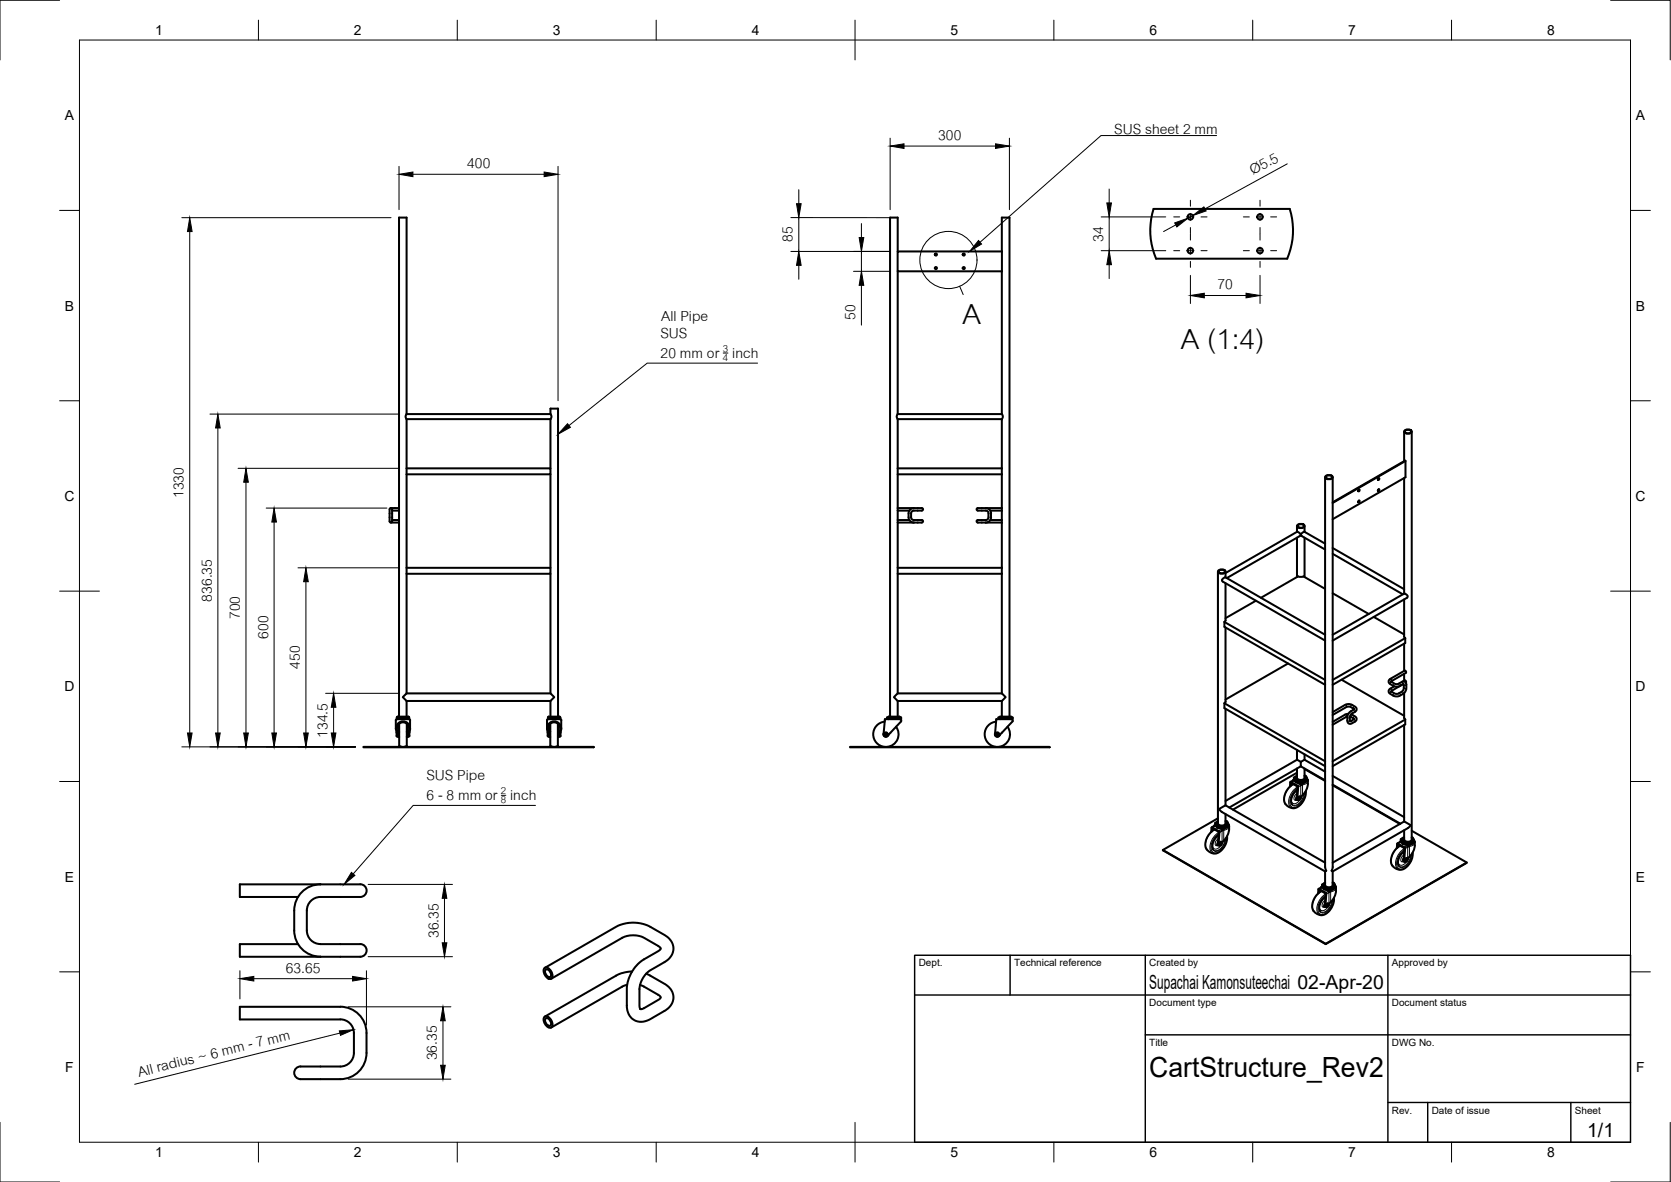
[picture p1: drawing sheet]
<svg xmlns="http://www.w3.org/2000/svg" width="420mm" height="297mm" viewBox="0 0 420 297" stroke-linecap="round" stroke-linejoin="round" font-family="sans-serif">
<!-- layer: Visible -->
<g fill="none" stroke="#000" stroke-width=".51">
<path d="M290 52.5h34.3a18 18 0 0 1-.6 12.5h-33a18 18 0 0 1-.7-12.5zM225.7 63.2h26.2v5h-26.2zM225.7 63.2v-8.5h-1.9v125.4M225.7 68.2v35.9M251.9 63.2v-8.5h1.9v125.4M251.9 68.2v35.9M102.2 104.1v-49.4h-1.9v125.4M102.2 104.1l-.2 .5 .2 .7M102.2 117.7h36.2v1.5h-36.2M102.2 105.3v69M102.2 104.1h36.2M102.2 105.3h36.2"/>
<path d="M138.4 104.1l.3 .5-.3 .7M138.4 104.1v-1.4h1.9v77.4M138.4 105.3v12.4M138.4 119.2v23.5M225.7 104.1l-.2 .5 .2 .7M225.7 104.1h26.2M225.7 105.3h26.2M225.7 105.3v22.4M225.7 119.2h26.2M225.7 117.7h26.2M251.9 104.1l.3 .5-.3 .7M251.9 105.3v22.4"/>
<path d="M333.2 119.9v98M333.3 119.7l.8-.3a.69 .69 0 0 1 .9 .7l-.9 .3a.69 .69 0 0 1-.8-.7zM333.4 119.7a.82 .82 0 0 1 .9-.3 .82 .82 0 0 1 .6 .7 .82 .82 0 0 1-.9 .3 .82 .82 0 0 1-.6-.7zM335.1 119.9v98l-.3 .9 .3 .2M353.1 108.5v7.4M353.1 108.3l.9-.4a.69 .69 0 0 1 .9 .8l-.9 .3a.69 .69 0 0 1-.9-.7zM353.3 115.8h.1M353.3 115.8l-18.2 10.4M353.3 108.3a.82 .82 0 0 1 .8-.3 .82 .82 0 0 1 .7 .6 .82 .82 0 0 1-.9 .3 .82 .82 0 0 1-.6-.6zM353.4 115.8v4.1l-18.3 10.6M353.4 115.9l-18.3 10.5M355 108.5v102.5"/>
<path d="M98.3 131.3h2M98.3 127.7h2M98.6 130.7h1.7M98.6 128v3M98.6 128.3h1.7M98.6 128a.37 .37 0 0 0-.5-.3 .37 .37 0 0 0-.1 .6v2a.67 .67 0 0 0 .5 1l.1-.3M225.7 130.7v.6M225.7 127.7h5.3a.68 .68 0 0 1 1 .5l-.2 .1h-2a.69 .69 0 0 0-.7 .7v1a.69 .69 0 0 0 .7 .7h1.2a.68 .68 0 0 1 1 .5l-.2 .1h-6.1M225.7 127.7v.6M225.7 128.3h2.9M225.7 128.3v2.4M225.7 131.3v43"/>
<path d="M225.7 130.7h2.9M229.8 127.7a1.32 1.32 0 0 0-1.3 1.3 1.8 1.8 0 0 0 .9 2.3h.4M245.9 131.3h6M245.9 128.3h2a.65 .65 0 0 1 .6 .7l.1 1a.69 .69 0 0 1-.7 .7h-2M245.9 127.7h6M245.9 130.7l-.3 .3 .3 .3M245.9 127.7l-.3 .3 .3 .3M247.9 127.7a1.29 1.29 0 0 1 1.3 1.3 1.76 1.76 0 0 1-.9 2.3h-.4M249 128.3h2.9M249 130.7h2.9M251.9 130.7v.6M251.9 127.7v.6"/>
<path d="M251.9 128.3v2.4M251.9 131.3v43M326.1 132.2v1.5M326.1 135.1v9.9M326.2 132l.9-.4a.69 .69 0 0 1 .9 .8l-.9 .3a.69 .69 0 0 1-.9-.7zM326.3 132a.82 .82 0 0 1 .9-.3 .82 .82 0 0 1 .6 .7 .82 .82 0 0 1-.8 .3 .82 .82 0 0 1-.7-.7zM328 133.6l-.5 .2a.51 .51 0 0 0-.4 .4 .51 .51 0 0 0 .2 .5l5.9 3.4M328 133.6l5.2 3M328 132.2v1.5M328 135.1v9.9M335.1 139.2l17.6 10.2M335.1 137.7l18 10.4"/>
<path d="M341.7 123l.2 .1-.3 .4zM341.7 125.8l.2 .1-.3 .4zM341.7 123l-.2 .4M341.7 125.8l-.2 .4M346.6 120.2l.2 .1-.3 .3zM346.6 122.9l.2 .2-.3 .3zM346.7 120.2l-.3 .3M346.7 122.9l-.3 .4M353.1 120.1v29.1M102.2 142.7h36.2v1.5h-36.2M138.4 144.2v30.1M225.7 144.2h26.2"/>
<path d="M225.7 142.7h26.2M306.2 143.6v63.3a1.13 1.13 0 0 0 2 0l-.1-2.3M306.3 143.4l.9-.3a.69 .69 0 0 1 .9 .7l-.9 .4a.69 .69 0 0 1-.9-.8zM306.5 143.5a.82 .82 0 0 1 .8-.4 .82 .82 0 0 1 .6 .7 .82 .82 0 0 1-.8 .3 .82 .82 0 0 1-.6-.6zM307.9 156.3v1.2l25.3 14.6M307.9 156.3l25.3 14.6M308.1 157.7l.1 18.6-.3 .4M308.1 146.6l.1 9.3-.3 .4M308.1 144l18.1-10.4 .4 .2a.51 .51 0 0 1 .4 .4 .51 .51 0 0 1-.2 .5l-18.3 10.6M308.1 143.6v1.5M315.8 151l-7.7 4.3M333.2 159.5l-25.1-14.4-.5 .2a.47 .47 0 0 0-.3 .4 .47 .47 0 0 0 .2 .5l25.7 14.8"/>
<path d="M333.2 148l-5.4-3.2-.7 .2-.7-.2-9.3 5.4M335.1 149.1l9 5.2M345.4 155l7.7 4.4M353.1 150.6v9.4l.2 .4M353.1 149.1l.5 .3a.48 .48 0 0 1 .3 .4 .48 .48 0 0 1-.2 .4l-18.6 10.8M353.1 149.1l-18 10.4M102.2 174.3l-.9 .9 .9 1M102.2 176.2v3.9M102.2 176.2h36.2M102.2 174.3h36.2M138.4 174.3l1 .9-1 1M138.4 176.2v3.9"/>
<path d="M225.7 174.3l-.9 .9 .9 1M225.7 176.2h26.2M225.7 174.3h26.2M225.7 176.2v3.9M251.9 174.3l1 .9-1 1M251.9 176.2v3.9M307.9 176.7v1.3l25.3 14.5M307.9 176.7l25.3 14.6M308.1 178.1v24.3l25.1 14.4M323.9 166.7l-15.8 9.1M335.1 179l3.1-1.9a1.88 1.88 0 0 1 1.8 0l.7 .5a.73 .73 0 0 1 .4 .6 .73 .73 0 0 1-.4 .7l-1 .6-.2 .4v1.4l1-.6-1.1-.6M337.3 170.8l15.8 9.1"/>
<path d="M339 179.4l-.8 .2-3.1 1.8M339.7 179.5l1 .5a.73 .73 0 0 1 .4 .7 .73 .73 0 0 1-.4 .7l-.8 .4-.6 .1a.72 .72 0 0 1-.5-.8v-.8a1.95 1.95 0 0 1 .8-1.5l.9-.6-.9-.5-.7-.1-3.8 2.1M353.1 174.2v6.2l.2 .4M353.1 161.8v6.8M353.1 169.3v1.8M353.2 168.5l-3.6 2.1a.73 .73 0 0 0-.5 .7 .73 .73 0 0 0 .5 .6l.7 .4a1.88 1.88 0 0 0 1.7 0l1-.3v1l-.5 .8-.8 .5-.7 .1-1.2-.6 3-1.9M353.2 171l-.6 .3M353.2 171l.3 .2v.3M353.2 168.5l.3 .2v.4M353.3 160.4v1.2l-18.2 10.5M353.3 160.4l-18.2 10.5M353.5 171.5h.1"/>
<path d="M353.5 169.1l-3.7 2.2 1.2 .6 .7-.1 .7-.4a.75 .75 0 0 1 .8 0 .75 .75 0 0 1 .4 .7v.8a1.74 1.74 0 0 1-.9 1.5l-.7 .4a1.88 1.88 0 0 1-1.7 0l-.7-.4a.73 .73 0 0 1-.5-.7 .73 .73 0 0 1 .5-.7l1-.5M91.4 187.7l57.9 .1zM99.8 184.1l-.1 .3a.38 .38 0 0 0 .2 .6M99.8 180.3h3.1v.2h-1.6v-.2M99.8 180.3v.2h1.5M99.8 180.5l.2 .2M99.9 184.7a2.24 2.24 0 0 1 1.2-3.4 2.13 2.13 0 0 1 1.8 3.1v.6M100 180.1h2.7M100 180.1l-.2 .2M100.2 184.3v.8h-.3v-.4M100.2 184.2h.1M100.2 184.9h.1"/>
<path d="M100.2 182.1v2.2M100.2 184.3a1.63 1.63 0 0 1 0-2.3 1.63 1.63 0 0 1 2.3 0 1.63 1.63 0 0 1 0 2.3M100.4 181.9v5.5l.1 .2M100.4 183.9h-.2v1.3h.2M100.5 187.6l.5 .1M102.3 183.9h.1v1.3h-.1M102.3 181.9v4.8a.63 .63 0 0 1 0 .7 .63 .63 0 0 1-.6 .3M102.4 184.2h.1M102.4 184.9h.1M102.5 182.1v2.2M102.7 180.1l.2 .2M102.7 185h.2"/>
<path d="M102.9 184.1l-.2 1h-.2v-.8M102.9 180.5l-.2 .2M102.9 184.1h.1M103 185h-.1M103.1 181v2.2M103.1 181a.96 .96 0 0 0-1.1-.3h-1.4a.9 .9 0 0 0-1.1 .3v2.2M137.5 183.2v-2.2a.9 .9 0 0 1 1.2-.3h1.3a.96 .96 0 0 1 1.1 .3v2.2M137.7 184.1v.9h.2M137.8 180.3l.2-.2h2.7l.2 .2M137.8 180.3h3.1M137.8 180.3v.2h1.5M137.8 180.5l.2 .2"/>
<path d="M138.2 184.3v.8h-.3v-.4a2.59 2.59 0 0 1 .3-3 1.9 1.9 0 0 1 2.5 .2 1.9 1.9 0 0 1 .1 2.6l-.1 .6h-.2v-.8M138.2 182.1v2.2M138.2 184.2h.1M138.2 184.9h.1M138.2 184.3a1.63 1.63 0 0 1 0-2.3 1.63 1.63 0 0 1 2.3 0 1.63 1.63 0 0 1 0 2.3M138.4 181.9v5.5M138.4 183.9h-.2v1.3h.2M138.4 187.4l.6 .3M139.3 180.3v.2h1.6M140.3 183.9h.1v1.3h-.1M140.3 181.9v4.8a.63 .63 0 0 1 0 .7 .63 .63 0 0 1-.6 .3M140.4 184.2h.1"/>
<path d="M140.4 184.9h.1M140.5 182.1v2.2M140.9 180.3v.2M140.9 180.5l-.2 .2M140.9 184.1v.3a.38 .38 0 0 1-.2 .6M213.7 187.7l50.2 .1zM222.2 184.2a.62 .62 0 0 0 .3 .9 .62 .62 0 0 0 .8-.4M222.4 181.4a3.2 3.2 0 0 0-2.8 3.1 3.2 3.2 0 0 0 2.8 3.2M222.5 180.7h2.9a.98 .98 0 0 1 1.2 .3v.3l-3.2 3.4a.69 .69 0 0 1-1.1 .2l-.1-.4zM223.3 180.3l.2-.2h2.6l.3 .2M223.3 180.5l.2 .2M223.9 180.5h1.8"/>
<path d="M223.9 180.3v.2M225.3 182.6a3.2 3.2 0 0 1-2.2 5.1M225.7 180.3v.2h.9v-.2h-3.6v.2h.9M226.4 180.5l-.2 .2M250.2 184.2a.62 .62 0 0 0 .3 .9 .62 .62 0 0 0 .9-.4M250.5 181.4a3.2 3.2 0 0 0-2.9 3.1 3.2 3.2 0 0 0 2.8 3.2M251.3 180.5l.2 .2M251.9 180.5h1.8M251.9 180.3v.2M253.3 182.6a3.2 3.2 0 0 1-2.2 5.1M253.7 180.3v.2h.9v-.2h-3.6v.2h.9M254.2 180.1h-2.7l-.2 .2"/>
<path d="M254.2 180.1l.2 .2M254.4 180.7h-3.9l-.3 3.8 .3 .6a1.38 1.38 0 0 0 1.4-1l2.7-2.8v-.3M254.4 180.7l.2 .3M254.4 180.5l-.2 .2M324.4 197.7l.1-1.2 1.9 1.1-.2 3.2v.2l.3 .1M324.6 196.7l-.1 .8M324.6 196.7l1.6 1M325.2 197.1a3.8 3.8 0 0 0-1.9 5.1 2.54 2.54 0 0 0 4.3-.8l.6-1.3 .1-1.3M325.3 195.4l.5 1.2M325.4 195.8l-.9 .7M325.5 196l-.3 .1M325.5 196.1l.1 .2"/>
<path d="M325.7 195.2l-.4 .2 .5 1 .9 .1M325.8 196.4v.2l1.7 .3M326.1 194.9l-.5 .5a.9 .9 0 0 0 1.1 1.2M326.1 196.7l1.2 .1M326.1 193.1v2.4a1.13 1.13 0 0 0 1.9 0M326.1 194.2l-16.1 9.3M326.1 190.9l-18 10.4M326.1 188.5v2.4M326.1 195.2a.65 .65 0 0 0-.1 .8 .65 .65 0 0 0 .8 .3 1.18 1.18 0 0 0 1.5-.7M326.1 190.9l1 .6M326.2 198.5l-.1 .1a3 3 0 0 0-1.2 3.5M326.2 197.7l-.2 3 .3 .4"/>
<path d="M327.1 191.5v1.1M327.1 192.6l-18 10.3M327.1 192.6l6.1 3.5M327.1 192.6h.1M327.5 196.7v.2M328 193.3l5.2 2.9M328 190.9l5.2 3M328 189.6v1.3M328 193.1v2.4M328 190.9l-.9 .6M328 195.2l.3 .4M328.4 196.4l-.7 .4"/>
<path d="M328.5 195.3l-.2-.3-.3-.1 .5 .5a.75 .75 0 0 1-.6 1.1l-1.2 .1M328.6 195.5l.2 .4-1.3 .8-.8-.2M328.7 195.9l.1 1M328.8 195.9v.3l-1.3 .7M328.9 196.9a6.2 6.2 0 0 1-1.9 3.5M335.1 197.3l16.9 9.8M335.1 195l18 10.3M335.1 197.2l17 9.8M338.8 180.1l-3.7 2M353.1 182.2v24.2M353.3 180.8v1.2l-18.2 10.5M353.3 180.8l-18.2 10.5"/>
<path d="M292.4 213.6l40.9 23.6M304.7 208.9l.1-.8 1.6 .9-.2 3.1M304.8 207.9l1.7 1M304.8 207.9l-.2 .1-.1 1.1M305.4 208.5a3.9 3.9 0 0 0-2 5l.1 .1a2.5 2.5 0 0 0 4.3-.7l.6-1.3 .1-1.4M305.5 206.8l.5 1.2M305.6 207.2l-.9 .7M305.7 207.4l-.3 .1M305.7 207.1l.2 .4 1 .5M305.7 207.4l.2 .3M305.9 206.6l-.4 .2 .5 1 .9 .1M306 207.8v.2l1.7 .3"/>
<path d="M306 207a1.48 1.48 0 0 0 2.5 0M306.2 212.3l.1 .1M306.2 206.4l-.3 .3-.2 .4M306.2 205.6l-13.8 8.1 40.9 23.6 35.5-20.5M306.2 206.6l-.2 .4M306.2 212.1l.2 .3M306.3 211.7l-.1 .5 .2 .2M306.3 208.1l1.2 .1M306.3 212.4l.2 .1M306.4 209.9a3 3 0 0 0-1.3 3.6M306.5 208.8l.1 .4-.2 3v.2l.3 .1M306.8 211.9l.3-.2 .1 .2-.1 .3-.3 .1z"/>
<path d="M306.9 211.8v.2l-.2 .1M307 211.5l-.4 .3v.6M307 211.6l.3 .2-.1 .4-.4 .3-.2-.1M307.3 211.8h.1M307.7 208.1v.2M308.1 206.3l.6 .4 .1 .4M308.1 202.4l-1.6 .9 .7 .7 26 15v3.4a1.13 1.13 0 0 0 1.9 0v-3.4M308.2 206.5l.3 .5M308.2 206.3l.3 .1 .2 .3M308.6 207.8l-.7 .4M308.8 206.9l.2 .5-1.3 .7-.8-.2M308.8 207.1l-.4 .6-1.5 .3"/>
<path d="M308.9 207.3l.2 1.1M309 207.4v.1l-1.3 .8M309 208.3a5.5 5.5 0 0 1-1.7 3.5M326 200.9l.1 .1M326.1 200.3l-.1 .5 .3 .2M326.6 200.5l.3-.1 .1 .1-.1 .3-.3 .2zM326.7 200.4l.1 .3h-.3M326.8 200.2l.2 .1v.4l-.5 .4a.49 .49 0 0 1-.2-.6 .49 .49 0 0 1 .5-.3M333.2 217.9l.3 .9-.3 .2M351.2 213.1l.2-1.1 1.7 .9 .2 .4M351.4 213l.1-.8 1.6 .9M352.1 212.5a3.8 3.8 0 0 0-1.9 5.1 2.52 2.52 0 0 0 4.3-.6l.5-1.3 .2-1.4"/>
<path d="M352.2 210.9l.5 1.2M352.3 211.3l-.9 .7M352.4 211.5l-.3 .1M352.4 211.5l.1 .3M352.6 210.7l-.4 .2 .5 1 .8 .1M352.7 211.9v.2l1.7 .3M352.8 216.4l.2 .1M352.9 215.8l-.1 .5 .3 .2M353 212.1l1.2 .2M353.1 211a1.13 1.13 0 0 0 1.9 0M353.1 210.4h-.2a.78 .78 0 0 0-.4 1l.4 .4 .7 .2M353.1 214l-.4 .2a3 3 0 0 0-1 3.4"/>
<path d="M353.1 208.6v2.4M353.1 206.4l-18 10.4M353.1 210.6l-.4 .5M353.1 206.4l1.6 1-.5 .6-19.1 11M353.1 213.2l-.2 2.9 .3 .4M353.3 216.5a.48 .48 0 0 1-.1-.7 .48 .48 0 0 1 .7-.1l-.1 .7-.3 .1h-.3M353.3 213.2l-.2 3v.3h.3M353.5 216l.3-.2 .1 .2-.2 .3-.3 .1zM353.6 215.9v.2l-.2 .1M354.4 212.2v.2M355 208.8l13.8 8-35.5 20.5M355 210.7a.75 .75 0 0 1-.1 .9 .75 .75 0 0 1-.8 .2 1.19 1.19 0 0 1-1.4-.7"/>
<path d="M355.3 211.8l-.7 .4M355.3 210.8l-.1-.4h-.2l.5 .8M355.5 211l.2 .4-1.3 .8-.9-.2M355.5 211.2l-.4 .6-1.5 .2M355.6 211.3a4.2 4.2 0 0 1-1.5 4.4l-.2 .2M355.7 211.4v.2l-1.3 .8M74.9 225.4h-14.6v-3.2h29.2a2.84 2.84 0 0 1 2.4 .7 1.71 1.71 0 0 1-.1 1.9 1.71 1.71 0 0 1-1.9 .6h-9.3a3.4 3.4 0 0 0-3.4 3.4v5a3.5 3.5 0 0 0 3.4 3.5h8.9a2.84 2.84 0 0 1 2.4 .6 1.71 1.71 0 0 1-.1 2 1.71 1.71 0 0 1-1.9 .5h-29.6v-3.1h14.6M80.6 222.2a6.6 6.6 0 0 0-6.6 6.6v5a6.6 6.6 0 0 0 6.6 6.6M331.5 223.5l-.1 1M331.5 223.5l.2-.1 1.6 .9M331.6 224.4l.1-.8 1.6 .9-.2 3 .3 .5M332.3 224a3.8 3.8 0 0 0-1.9 5 2.53 2.53 0 0 0 4.3-.7l.6-1.4 .1-1.2"/>
<path d="M332.4 222.3l.5 1.2M332.5 222.7l-.9 .7M332.6 222.9l-.3 .1M332.6 222.9l.1 .3M332.8 222.1l-.4 .2 .5 1 .8 .1M332.9 223.3v.2l1.7 .3M333 227.8l.1 .1M333.1 227.2l-.1 .5 .3 .2M333.2 221.8l-.6 .5a.9 .9 0 0 0 1.1 1.1M333.2 223.5l1.2 .2M333.2 222.1a.66 .66 0 0 0-.1 .8 .66 .66 0 0 0 .8 .2 .92 .92 0 0 0 1 0 .92 .92 0 0 0 .3-.9l-.1-.1M333.2 225.4v.1a3 3 0 0 0-1.3 3.5"/>
<path d="M333.3 227.6v.2l.3 .1M333.3 224.3l.2 .3-.2 3.1M333.7 227.3l.3-.1 .1 .2-.1 .3-.3 .1zM333.8 227.3v.2l-.2 .1M333.9 227l.2 .2v.4l-.3 .3h-.4M333.9 227l-.5 .3v.5M334.2 227.3h-.1M334.6 223.6v.2M335.5 223.3l-.7 .4M335.6 222.2l-.2-.4h-.3l.5 .5a.75 .75 0 0 1-.7 1l-1.2 .1M335.7 222.4l.2 .4-1.3 .8-.9-.2M335.8 222.7l.1 1.1"/>
<path d="M335.9 222.8v.2l-1.3 .8M335.9 223.8a5.4 5.4 0 0 1-1.7 3.5M85.6 256.2h-25.3v-3.2h25.3a6.6 6.6 0 0 1 6.6 6.6v5M85.6 256.2a3.4 3.4 0 0 1 3.4 3.4v5M136.9 255.5a1.38 1.38 0 0 1 1.8 1.1 .96 .96 0 0 1 .3 1 .96 .96 0 0 1-.8 .7 2.08 2.08 0 0 1-1.3-2.8zM136.9 243.3a1.38 1.38 0 0 1 1.8 1 .96 .96 0 0 1 .3 1.1 .96 .96 0 0 1-.8 .6 2.08 2.08 0 0 1-1.3-2.7zM137 243.2l17.9-10.3a9.4 9.4 0 0 1 8.6 0l4.1 2.4 .7 .6 .7 1a3.7 3.7 0 0 1-1.9 4.9l-4.2 2.5a6.4 6.4 0 0 0-2.1 4.3v4.2l.3 .8 .8-.2 3.8-2.2 .5-.5-.7-.7-4.6-2.5M137.3 255.9a1.26 1.26 0 0 1 1.1 1.9 1.26 1.26 0 0 1-1.1-1.9zM137.3 243.6a1.26 1.26 0 0 1 1.1 1.9 1.26 1.26 0 0 1-1.1-1.9zM157.7 247.5l-1.1 .4-18 10.3M158.9 244.1a8.9 8.9 0 0 0-4 1.1l-17.9 10.3M162.5 244.7l4.8 2.7 .9 .7 .8 1.1a3.7 3.7 0 0 1-1.9 4.8l-4.5 2.5-1.7 .3-1.3-.4-1.3-1.1-.5-1.3-.2-5.4a9.4 9.4 0 0 1 4.3-7.5l3.7-2.1 .6-.7-.7-.6-4.6-2.4a6.3 6.3 0 0 0-4.5 .4l-17.8 10.3"/>
<path d="M89 264.6a3.4 3.4 0 0 1-3.4 3.4h-10M92.2 264.6a6.6 6.6 0 0 1-6.6 6.6h-9a2.38 2.38 0 0 1-2.5-1.1 1.6 1.6 0 0 1 1.5-2.1"/>
<circle cx="299.3" cy="54.5" r=".69"/>
<circle cx="316.8" cy="54.5" r=".69"/>
<circle cx="235.3" cy="67.4" r=".26"/>
<circle cx="235.3" cy="64" r=".26"/>
<circle cx="242.3" cy="67.4" r=".26"/>
<circle cx="242.3" cy="64" r=".26"/>
<circle cx="299.3" cy="63" r=".69"/>
<circle cx="316.8" cy="63" r=".69"/>
<circle cx="222.7" cy="184.5" r=".48"/>
<circle cx="222.7" cy="184.5" r=".2"/>
<circle cx="222.7" cy="184.5" r=".35"/>
<circle cx="250.8" cy="184.5" r=".48"/>
<circle cx="250.8" cy="184.5" r=".2"/>
<circle cx="250.8" cy="184.5" r=".35"/>
</g>
<!-- layer: Visible Narrow -->
<g fill="none" stroke="#000" stroke-width=".25">
<path d="M338.2 179.6l.4 .2v.3M338.2 177.1l.4 .2v.4M339.6 178.7l.4 .2v.4M340 179.6l-.4 .2v.3M340 177.1l-.4 .2v.4M340.4 178.3l.3 .2v.4M340.7 180l-.3 .2v.4M340.7 177.5l-.3 .2v.4M349.6 173l.3 .2v.4M349.6 170.6l.3 .2v.3M349.9 173.8l-.3 .2v.4M349.9 171.4l-.3 .2v.3"/>
<path d="M350.7 174.2l-.4 .2v.4M350.7 171.8l-.4 .2v.3M351.7 174.2l.4 .2v.4M351.7 171.8l.4 .2v.3M352.4 173.8l.4 .2v.4M352.4 171.4l.4 .2v.3M353 172.9l.3 .2 .3-.2M353 172.1l.3 .2 .3-.2M324.6 196.7h.1M325.3 197.1a4.1 4.1 0 0 0-2.1 4.9M325.4 195.9h.1M325.5 196l-.9 .5"/>
<path d="M325.9 195.2l.2-.2-.3 .2a1.04 1.04 0 0 0 1.5 1.1 .91 .91 0 0 0 1-1.1l-.3-.2a.62 .62 0 0 1 .4 .6 .62 .62 0 0 1-.6 .6 1.36 1.36 0 0 1-2-.8zM326.1 199.4a1.17 1.17 0 0 0-.5 1.7l.5-.1M326.2 198.6l-.4 .2M326.2 198.5a3.2 3.2 0 0 0-1.3 3.8 1.6 1.6 0 0 0 2.3-.8 3.6 3.6 0 0 0 .8-2.2M326.2 198.1a4.1 4.1 0 0 0-1.8 4.2 1.43 1.43 0 0 0 2.5-.1l1-1.3 .3-1.1 .1-.9M326.2 197.8a4.1 4.1 0 0 0-1.8 4.9l.6 .4M326.4 197.8l.7-.4v3M327.2 196.9l.3 .4M327.2 196.9l-.1 .5 .4-.1M327.2 196.9l-1 .5M327.5 197.3v2.5M327.8 199.5a3.1 3.1 0 0 1-2.4 2.9l-.5-.3"/>
<path d="M328.5 196.3l-.5 .4-.8 .2M328.9 196.2a1.27 1.27 0 0 1-1.4 1M338.8 181.1l.3 .2 .3-.2M338.8 180.3l.3 .1 .3-.1M339.6 181.2l.4 .2v.4M340.4 180.8l.3 .2v.4M305.4 208.5a4.1 4.1 0 0 0-2 5M305.5 207.3h.2M305.7 207.4l-.9 .5M306.2 212.1l.2 .1M306.3 211.5l-.3 .5 .2 .3M306.3 210.8a1.17 1.17 0 0 0-.5 1.7l.5-.1"/>
<path d="M306.4 210l-.4 .2M306.4 209.9a3.2 3.2 0 0 0-1.3 3.8 1.6 1.6 0 0 0 2.3-.8 3.6 3.6 0 0 0 .8-2.2M306.4 209.5a4.1 4.1 0 0 0-1.8 4.2 1.43 1.43 0 0 0 2.5-.1l1-1.3 .3-1 .1-1M306.4 209.2a4.1 4.1 0 0 0-1.8 4.9l.6 .4M306.6 209.2l.7-.4v3M306.8 211.8l.3-.1 .1 .2-.4 .5-.1-.2zM307.1 211.6l-.4 .3v.5M307.4 208.3l.3 .3M307.4 208.3l-.1 .5M307.4 208.3l-.9 .6M307.5 211.5l-.2 .5a1.7 1.7 0 0 1-2.1 1.2l-.3-.6v-.5M307.7 208.6v2.6"/>
<path d="M307.7 208.6l-.4 .2M308 210.9a3.1 3.1 0 0 1-2.3 2.9l-.6-.3M308.1 206.3l.5 .6a1.54 1.54 0 0 1-2.7 .1l.3-.6M308.7 207.7l-.5 .4-.8 .2M309.1 207.6a1.27 1.27 0 0 1-1.4 1M326 200.7l.2 .1M326.1 200l-.2 .6 .1 .3M326.6 200.4l.3-.1 .2 .2-.5 .5-.1-.2zM327 200.2l-.5 .3v.5M327.3 200.1l-.2 .5a1.7 1.7 0 0 1-2.1 1.2l-.3-.6v-.5M352.1 212.5a4.1 4.1 0 0 0-2 5M352.2 211.4h.2"/>
<path d="M352.4 211.5l-.9 .5M352.9 216.1l.2 .1M352.9 215.5l-.2 .5 .1 .4M353 214.9a1.17 1.17 0 0 0-.5 1.7l.5-.1M353.1 214.1l-.4 .2M353.1 213.9a3.2 3.2 0 0 0-1.4 3.8 1.6 1.6 0 0 0 2.4-.7 3.6 3.6 0 0 0 .8-2.2M353.1 210.4l-.5 .5a1.54 1.54 0 0 0 2.7 .1l-.3-.5M353.1 213.6a4.1 4.1 0 0 0-1.8 4.2 1.43 1.43 0 0 0 2.5-.1l1-1.4 .3-1v-.9M353.1 213.3a4.1 4.1 0 0 0-1.9 4.9l.7 .4M353.3 213.2l.6-.3v3M353.5 215.9l.3-.1 .1 .2-.4 .5-.2-.2zM353.8 215.7l-.5 .2v.6"/>
<path d="M354 212.4l.4 .3M354 212.4l-.1 .5 .5-.2M354 212.4l-.9 .5M354.2 215.5l-.2 .6a1.7 1.7 0 0 1-2.1 1.2l-.3-.6v-.5M354.4 212.7v2.6M354.7 215a3.1 3.1 0 0 1-2.4 2.9l-.6-.3M355.4 211.8l-.5 .4-.8 .2M355.7 211.7a1.27 1.27 0 0 1-1.3 1M331.7 223.6h.1M332.3 223.9a4.1 4.1 0 0 0-2 5M332.4 222.8h.2M332.6 222.9l-.9 .5"/>
<path d="M333 222l.2-.2-.3 .3a1.04 1.04 0 0 0 1.5 1.1 .91 .91 0 0 0 1-1.1l-.3-.3a.62 .62 0 0 1 .4 .7 .62 .62 0 0 1-.6 .5 1.36 1.36 0 0 1-2.1-.8zM333.1 227.5l.2 .2M333.2 226.9l-.3 .5 .2 .4M333.2 226.3a1.17 1.17 0 0 0-.5 1.7l.5-.1M333.3 225.5l-.4 .2M333.3 225.4a3.2 3.2 0 0 0-1.4 3.8 1.6 1.6 0 0 0 2.4-.8 3.6 3.6 0 0 0 .8-2.2M333.3 225a4.1 4.1 0 0 0-1.8 4.2 1.43 1.43 0 0 0 2.5-.1l1-1.4 .3-1v-.9M333.3 224.7a4.1 4.1 0 0 0-1.9 4.9l.7 .4M333.5 224.6l.7-.3v3M333.7 227.3l.3-.2 .1 .3-.4 .5-.2-.2zM334 227.1l-.5 .3 .1 .5M334.2 223.8l.4 .3"/>
<path d="M334.2 223.8v.5l.4-.2M334.2 223.8l-.9 .5M334.4 227l-.2 .5a1.7 1.7 0 0 1-2.1 1.2l-.3-.6v-.5M334.6 224.1v2.6M334.9 226.4a3.1 3.1 0 0 1-2.4 2.9l-.6-.3M335.6 223.2l-.5 .4-.9 .2M335.9 223.1a1.27 1.27 0 0 1-1.3 1"/>
</g>
<g fill="#000" stroke="#000" stroke-width=".25">
<circle cx="325.4" cy="195.9" r=".11"/>
<circle cx="304.8" cy="208.1" r=".11"/>
<circle cx="305.5" cy="207.3" r=".11"/>
<circle cx="351.5" cy="212.2" r=".11"/>
<circle cx="352.2" cy="211.4" r=".11"/>
<circle cx="332.4" cy="222.8" r=".11"/>
</g>
<!-- layer: Visible -->
<g fill="#000">
<circle cx="324.6" cy="196.7" r=".25"/>
<circle cx="304.8" cy="208.1" r=".25"/>
<circle cx="306.4" cy="209.1" r=".25"/>
<circle cx="353.1" cy="213.2" r=".25"/>
<circle cx="331.7" cy="223.6" r=".25"/>
</g>
<g fill="#000" stroke="#000" stroke-width=".25">
<circle cx="325.2" cy="196.1" r=".24"/>
<circle cx="327.1" cy="197.2" r=".24"/>
<circle cx="305.4" cy="207.5" r=".24"/>
<circle cx="306.2" cy="212.3" r=".24"/>
<circle cx="307.3" cy="208.6" r=".24"/>
<circle cx="326" cy="200.9" r=".24"/>
<circle cx="352.1" cy="211.6" r=".24"/>
<circle cx="354" cy="212.7" r=".24"/>
<circle cx="332.3" cy="223" r=".24"/>
<circle cx="333" cy="227.8" r=".24"/>
<circle cx="334.2" cy="224.1" r=".24"/>
</g>
<!-- layer: Border -->
<g fill="none" stroke="#000" stroke-width=".25">
<path d="M15 .1h-15v15M20 10.1h390v276.9h-390zM65 5.1v5M115 5.1v5M165 5.1v5M215 5.1v10M265 5.1v5M315 5.1v5M365 5.1v5M405 .1h15v15M15 52.9h5M410 52.9h5"/>
<path d="M15 100.7h5M410 100.7h5M15 148.6h10M405 148.6h10M15 196.4h5M410 196.4h5M15 244.2h5M410 244.2h5M0 282.1v14.9h15M65 287v5M115 287v5M165 287v5"/>
<path d="M215 282.1v9.9M265 287v5M315 287v5M365 287v5M420 282.1v14.9h-15"/>
</g>
<!-- layer: TitleBlock -->
<path d="M230 240.1h180v46.9h-180zM230 250h180M254 240.1v9.9M288 240.1v46.9M349 240.1v46.9M288 260.1h122M349 277.1h61M359 277.1v9.9M395 277.1v9.9" fill="none" stroke="#000" stroke-width=".36"/>
<!-- layer: Dimensions -->
<g fill="none" stroke="#000" stroke-width=".25">
<path d="M223.8 34.7v18M227.3 36.7h23M253.8 34.7v18M45.7 54.7h52.6M47.7 58.2v126M100.3 41.8v10.9M103.8 43.8h33M140.3 41.8v58.9M198.9 54.7h24.8M200.9 47.7v3.5M200.9 54.7v8.5M216.6 56.2v3.5"/>
<path d="M276.9 54.5h16.2M278.9 47.5v3.5M278.9 54.5v8.5M295.6 56.5l-3 1.7M299.9 54.2l-1.2 .6M323.7 41.2l-20.7 11.3M198.9 63.2h24.8M200.9 66.7v3.5M214.6 68.2h9.1M216.6 63.2v5M216.6 71.7v10M276.9 63h16.2"/>
<path d="M278.9 66.5v3.5M299.3 69.2v7.1M302.8 74.3h10.5M316.8 69.2v7.1M52.8 104.1h47.4M54.8 107.6v76.6M59.9 117.7h40.3M61.8 121.2v63M66.9 127.7h30.4M68.9 131.2v53M74.9 142.7h25.3M76.9 146.2v38"/>
<path d="M81.9 174.2h18.3M83.9 177.7v6.5M45.7 187.7h43.7M92.6 222.3h21.2M111.8 225.7v11.2M60.3 244v7M63.8 245.9h24.8M85.5 259.6l-51.6 12.9M87.6 253h25.8M92.1 244v13.6M92.6 240.4h21.2M111.4 256.5v11.2"/>
<path d="M87.6 271.2h25.8"/>
</g>
<g fill="#000" stroke="#000" stroke-width=".25">
<path d="M223.8 36.7l3.5-.6v1.2zM250.3 36.1l3.5 .6-3.5 .6zM47.7 54.7l.6 3.5h-1.2zM100.3 43.8l3.5-.6v1.2zM136.8 43.2l3.5 .6-3.5 .6zM200.3 51.2h1.1l-.5 3.5zM216 59.7h1.2l-.6 3.5zM278.3 51h1.2l-.6 3.5zM295.4 56l3.3-1.2-2.8 2.2zM299.9 54.2l2.8-2.2 .6 1zM200.9 63.2l.5 3.5h-1.1zM216.6 68.2l.6 3.5h-1.2z"/>
<path d="M278.9 63l.6 3.5h-1.2zM299.3 74.3l3.5-.6v1.2zM313.3 73.7l3.5 .6-3.5 .6zM54.8 104.1l.6 3.5h-1.2zM61.8 117.7l.6 3.5h-1.1zM68.9 127.7l.6 3.5h-1.2zM76.9 142.7l.6 3.5h-1.2zM83.9 174.2l.6 3.5h-1.2zM47.1 184.2h1.2l-.6 3.5zM54.2 184.2h1.2l-.6 3.5zM61.3 184.2h1.1l-.6 3.5zM68.3 184.2h1.2l-.6 3.5z"/>
<path d="M76.3 184.2h1.2l-.6 3.5zM83.3 184.2h1.2l-.6 3.5zM111.8 222.3l.6 3.4h-1.2zM111.2 236.9h1.2l-.6 3.5zM60.3 245.9l3.5-.5v1.1zM85.3 259.1l3.6-.3-3.3 1.4zM88.6 245.4l3.5 .5-3.5 .6zM111.4 253l.6 3.5h-1.2zM110.8 267.7h1.2l-.6 3.5z"/>
</g>
<!-- layer: Annotations -->
<path d="M246 60.4l.8 .9-3 1.9zM142.7 106.5l.7 .9-3.1 1.7zM88.4 219.2l.8 .8-2.7 2.3z" fill="#000" stroke="#000" stroke-width=".25"/>
<g fill="none" stroke="#000" stroke-width=".25">
<path d="M305.9 34.1h-29.1l-30.4 26.8M241.3 72l.9 2M181.8 88.7h1.2M190.5 91.3h-27.8l-19.6 15.6M126 199.9h1.2M134.6 202.4h-30.7l-15.1 17.2"/>
<circle cx="238.5" cy="65.3" r="7.2"/>
</g>
<!-- layer: Center Lines -->
<g fill="none" stroke="#000" stroke-width=".25">
<path d="M295.1 54.5h1.5M298.4 54.5h1.8M299.3 50.3v1.5M299.3 53.6v1.8M299.3 57.2v1.5M299.3 58.8v1.5M302 54.5h1.5M312.6 54.5h1.5M315.9 54.5h1.8M316.8 50.3v1.5M316.8 53.6v1.8M316.8 57.2v1.5"/>
<path d="M316.8 58.8v1.5M319.5 54.5h1.5M295.1 63h1.5M298.4 63h1.8M299.3 62.1v1.8M299.3 65.7v1.5M302 63h1.5M312.6 63h1.5M315.9 63h1.8M316.8 62.1v1.8M316.8 65.7v1.5M319.5 63h1.5"/>
</g>
<g font-size="10.7">
<text x="242" y="81.5">A</text>
<text x="296.9" y="87.7">A (1:4)</text>
</g>
<text font-size="7" x="289" y="270.6">CartStructure_Rev2</text>
<g font-size="5.3">
<text x="235.9" y="35.2">300</text>
<text x="280.2" y="33.6">SUS sheet 2 mm</text>
<text x="117.5" y="42.3">400</text>
<text x="315" y="44.1" transform="rotate(-29 315 44.1)">Ø5.5</text>
<text x="199.3" y="60.9" transform="rotate(-90 199.3 60.9)">85</text>
<text x="277.3" y="60.7" transform="rotate(-90 277.3 60.7)">34</text>
<text x="306.1" y="72.7">70</text>
<text x="166.2" y="80.8">All Pipe</text>
<text x="215.1" y="80.4" transform="rotate(-90 215.1 80.4)">50</text>
<text x="166.1" y="85">SUS</text>
<text x="166.1" y="90">20 mm or inch</text>
<text x="46.2" y="125.2" transform="rotate(-90 46.2 125.2)">1330</text>
<text x="53.2" y="151.2" transform="rotate(-90 53.2 151.2)">836.35</text>
<text x="60.3" y="155.6" transform="rotate(-90 60.3 155.6)">700</text>
<text x="67.4" y="160.6" transform="rotate(-90 67.4 160.6)">600</text>
<text x="75.4" y="168" transform="rotate(-90 75.4 168)">450</text>
<text x="82.3" y="185.4" transform="rotate(-90 82.3 185.4)">134.5</text>
<text x="107.2" y="196.1">SUS Pipe</text>
<text x="107.2" y="201.1">6 - 8 mm or inch</text>
<text x="110.2" y="235.7" transform="rotate(-90 110.2 235.7)">36.35</text>
<text x="71.9" y="244.4">63.65</text>
<text x="38" y="269.9" transform="rotate(-14 38 269.9)">l</text>
<text x="45.5" y="268" transform="rotate(-14 45.5 268)">us ~ 6 mm - 7 mm</text>
<text x="109.8" y="266.5" transform="rotate(-90 109.8 266.5)">36.35</text>
<text x="35" y="270.6" transform="rotate(-14 35 270.6)">Alradi</text>
</g>
<g font-size="4.9">
<text x="289" y="248.5">Supachai Kamonsuteechai 02-Apr-20</text>
<text x="399.1" y="285.7">1/1</text>
</g>
<g font-size="3.7">
<text x="181.8" y="88.4">3</text>
<text x="181.8" y="90.7">4</text>
<text x="125.9" y="201.9">8</text>
<text x="126" y="199.6">2</text>
</g>
<g font-size="3.5">
<text x="39" y="8.8">1</text>
<text x="89" y="8.8">2</text>
<text x="139" y="8.8">3</text>
<text x="189" y="8.8">4</text>
<text x="239" y="8.8">5</text>
<text x="289" y="8.8">6</text>
<text x="339" y="8.8">7</text>
<text x="389" y="8.8">8</text>
<text x="16.3" y="30.2">A</text>
<text x="411.3" y="30.2">A</text>
<text x="16.3" y="78">B</text>
<text x="411.3" y="78">B</text>
<text x="16.2" y="125.9">C</text>
<text x="411.2" y="125.9">C</text>
<text x="16.2" y="173.7">D</text>
<text x="411.2" y="173.7">D</text>
<text x="16.3" y="221.6">E</text>
<text x="411.3" y="221.6">E</text>
<text x="16.4" y="269.4">F</text>
<text x="411.4" y="269.4">F</text>
<text x="39" y="290.8">1</text>
<text x="89" y="290.8">2</text>
<text x="139" y="290.8">3</text>
<text x="189" y="290.8">4</text>
<text x="239" y="290.8">5</text>
<text x="289" y="290.8">6</text>
<text x="339" y="290.8">7</text>
<text x="389" y="290.8">8</text>
</g>
<g font-size="2.5">
<text x="231" y="242.9">Dept.</text>
<text x="255" y="242.9">Technical reference</text>
<text x="289" y="242.9">Created by</text>
<text x="350" y="242.9">Approved by</text>
<text x="289" y="252.8">Document type</text>
<text x="350" y="252.8">Document status</text>
<text x="289" y="262.9">Title</text>
<text x="350" y="262.9">DWG No.</text>
<text x="350" y="279.9">Rev.</text>
<text x="360" y="279.9">Date of issue</text>
<text x="396" y="279.9">Sheet</text>
</g>
</svg>
